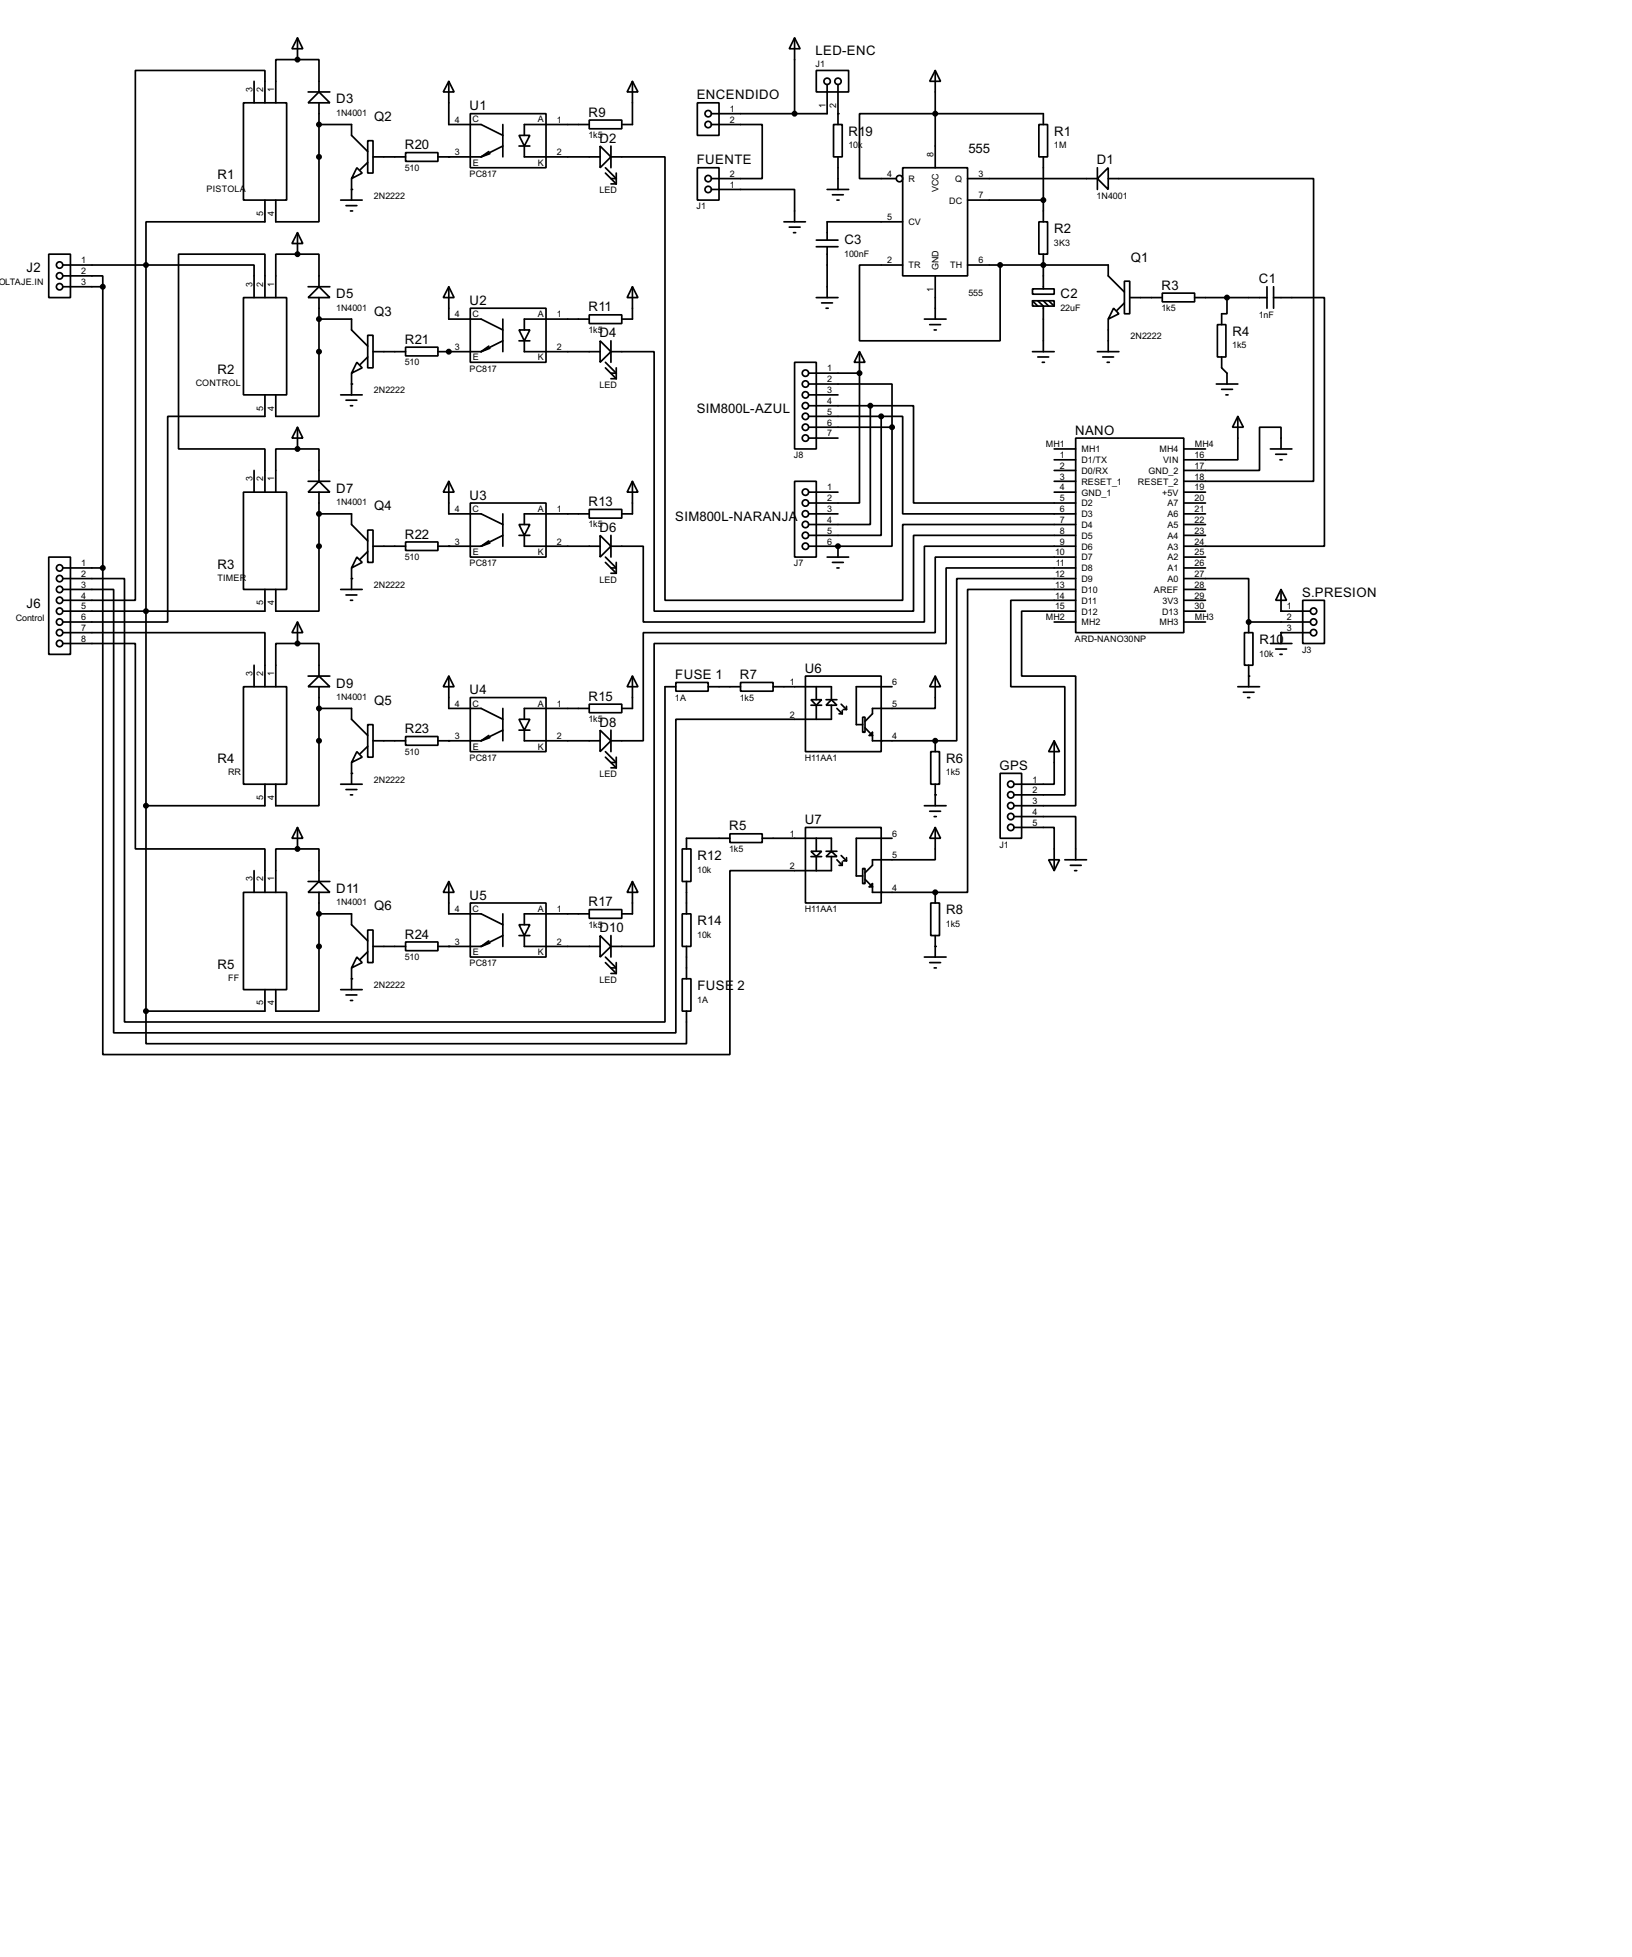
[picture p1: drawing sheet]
<svg xmlns="http://www.w3.org/2000/svg" width="383mm" height="460mm" viewBox="0 0 383 460" stroke-linecap="round" stroke-linejoin="round" font-family="sans-serif">
<g fill="none" stroke="#000" stroke-width=".4">
<path d="M59.7 19.1v5.1M69.9 8.9l1.3 2.6h-2.6zM69.9 14h5.1v7.6M69.9 14h-5.1v10.2M69.9 8.9v5.1M105.5 19.1l1.2 2.5h-2.5zM105.5 19.1v10.2h7.6l5.1 2.5M148.6 19.1l1.3 2.5h-2.5zM148.6 19.1v10.2h-2.5M186.7 8.9l1.3 2.6h-2.5zM186.7 8.9v17.8M191.8 16.6h7.6v5h-7.6z"/>
<path d="M194.4 19.9v6.8h-27.2M196.9 19.9v9.4M219.8 16.6l1.2 2.5h-2.5zM219.8 16.6v22.8M57.2 24.2h10.2v22.8h-10.2zM62.3 24.2v-7.6h-30.5v124.4h-17M72.4 21.6h5.1M75 21.6l2.5 2.6h-5.1zM75 24.2v27.9h-10.2v-5.1M75 29.3h7.6v2.5l3.8 3.8M83.9 39.4l1.2 1.3-2.5 1.3zM86.4 33.1h1.3v7.6h-1.3z"/>
<path d="M86.4 38.2l-1.8 1.7M87.7 36.9h7.6M95.3 35.9h7.6v2h-7.6zM102.9 36.9h10.2M110.5 26.7h17.8v12.7h-17.8zM114.9 35.6l-1.8 1.3M115.1 36.1l-2 .8M118.2 29.3v7.6M118.2 34.3l-5.1 2.6M122 31.8h2.5l-1.3 2.5zM122 34.3h2.5M123.2 34.3v2.6h17.8"/>
<path d="M138.5 28.2h7.6v2.1h-7.6zM138.5 29.3h-15.3v2.5M141 34.3l2.6 2.6-2.6 2.5zM142.3 39.4l2.5 2.6h-1.2M143.6 36.9h12.7v104.1h55.8v-17.8h40.7M143.6 34.3v5.1M163.9 39.4h5.1v7.6h-5.1zM163.9 24.2h5.1v7.6h-5.1zM167.2 29.3h11.9v12.7h-11.9M195.9 29.3h2v7.6h-2zM196.9 36.9v7.6M212.1 39.4h15.3v25.4h-15.3z"/>
<path d="M244.1 29.3h2.1v7.6h-2.1zM245.2 29.3v-2.6h-43.2v15.3h8.6M245.2 36.9v15.2M257.9 39.4v5.1M11.5 59.7h5.1v10.2h-5.1zM62.3 47v5.1h-28v10.2M69.9 54.7l1.3 2.5h-2.6zM69.9 59.7h5.1v7.7M69.9 59.7h-5.1v10.2M69.9 54.7v5M80.1 47h5M81.3 48.3h2.6"/>
<path d="M82.4 49.6h.5M82.6 42v5M142.3 40.7l2.5 2.5M143.6 43.2h1.2M144.8 40.7v2.5M167.2 44.5h19.5v7.6M184.2 52.1h5.1M185.5 53.4h2.5M186.5 54.7h.5M191.8 56.4h5.1M191.8 58h5.1M194.4 58v11.9"/>
<path d="M194.4 44.5h5M195.6 45.8h2.6M196.7 47h.5M212.1 52.1h-17.7v4.3M227.4 47h17.8M227.4 42h30.5M244.1 52.1h2.1v7.6h-2.1zM245.2 59.7v8.2M257.9 42l2.5-2.6v5.1zM260.4 42h48.3v71.1h-30.5M14.8 64.8h9.4v2.6M14.8 62.3h19.5"/>
<path d="M14.8 67.4h9.4M24.2 67.4v66M34.3 62.3h25.4v7.6M34.3 62.3v175.2M57.2 69.9h10.2v22.9h-10.2zM62.3 69.9v-10.2h-20.3v45.8h20.3v10.1M72.4 67.4h5.1M75 67.4l2.5 2.5h-5.1zM75 69.9v27.9h-10.2v-5M75 75h7.6v2.5l3.8 3.8M86.4 78.8h1.3v7.6h-1.3zM105.5 67.4l1.2 2.5h-2.5z"/>
<path d="M105.5 67.4v7.6h7.6l5.1 2.5M110.5 72.4h17.8v12.7h-17.8zM118.2 75v7.6M122 77.5h2.5l-1.3 2.6zM138.5 74h7.6v2h-7.6zM138.5 75h-15.3v2.5M148.6 67.4l1.3 2.5h-2.5zM148.6 67.4v7.6h-2.5M191.8 69.9h5.1M193.1 71.2h2.5M194.1 72.4h.5M212.1 62.3h-10.1v17.8h33v-17.8"/>
<path d="M217.2 75h5.1M218.5 76.3h2.5M219.5 77.5h.5M219.8 64.8v10.2M227.4 62.3h33v2.5l3.8 3.8M242.6 67.9h5.1v1.2h-5.1zM242.6 70.7h5.1v1.2h-5.1zM242.6 70.7l1.3 1.2M243.9 70.7l1.3 1.2v10.7M245.2 70.7l1.2 1.2M246.4 70.7l1.3 1.2M260.4 75v7.6"/>
<path d="M261.7 72.4l1.2 1.3-2.5 1.3zM264.2 66.1h1.3v7.6h-1.3zM264.2 71.2l-1.8 1.8M265.5 69.9h7.6M273.1 68.9h7.6v2h-7.6zM280.7 69.9h17M286.1 76.3h2v7.6h-2zM288.3 69.9v3.8h-1.2v2.6M297.7 67.4v5M299.3 69.9h11.9v58.4h-33M299.3 67.4v5M62.3 92.8v5h-22.9v48.3h-24.6"/>
<path d="M80.1 92.8h5M81.3 94h2.6M82.4 95.3h.5M82.6 87.7v5.1M83.9 85.1l1.2 1.3-2.5 1.3zM86.4 83.9l-1.8 1.8M87.7 82.6h7.6M95.3 81.6h7.6v2h-7.6zM102.9 82.6h10.2M114.9 81.3l-1.8 1.3M115.1 81.8l-2 .8M118.2 80.1l-5.1 2.5"/>
<path d="M122 80.1h2.5M123.2 80.1v2.5h17.8M141 80.1l2.6 2.5-2.6 2.5zM142.3 85.1l2.5 2.6h-1.2M142.3 86.4l2.5 2.6M143.6 82.6h10.1v61h61v-17.8h38.1M143.6 80.1v5M143.6 89h1.2M144.8 86.4v2.6M186.7 85.1h5.1v20.4h-5.1zM190 90.2h19.6v10.2M190 97.8h17.1"/>
<path d="M190 95.3h14.5M190 87.7h12M190 92.8h6.9M202 82.6l1.3 2.5h-2.6zM202 87.7v30.5h-12M202 82.6v5.1M204.5 95.3v27.9h-14.5M204.5 95.3h10.2v22.9h38.1M207.1 97.8v28h-17.1M207.1 97.8h5v22.9h40.7M242.6 82.6h5.1M243.9 83.9h2.5"/>
<path d="M244.9 85.1h.5M257.9 82.6h5M259.1 83.9h2.6M260.2 85.1h.5M285.8 90.2h5.1M287.1 83.9v2.5l1.2 1.3v2.5M287.1 91.5h2.5M288.1 92.8h.5M290.9 97.8l1.3 2.6h-2.6zM290.9 97.8v10.2h-12.7M57.2 115.6h10.2v22.9h-10.2zM59.7 110.5v5.1"/>
<path d="M69.9 100.4l1.3 2.5h-2.6zM69.9 105.5h5.1v7.6M69.9 105.5h-5.1v10.1M69.9 100.4v5.1M72.4 113.1h5.1M75 113.1l2.5 2.5h-5.1zM75 115.6v28h-10.2v-5.1M105.5 113.1l1.2 2.5h-2.5zM105.5 113.1v7.6h7.6l5.1 2.5M110.5 118.2h17.8v12.7h-17.8zM138.5 119.7h7.6v2h-7.6zM148.6 113.1l1.3 2.5h-2.5z"/>
<path d="M148.6 113.1v7.6h-2.5M186.7 113.1h5.1v17.8h-5.1zM190 100.4h19.6M190 115.6h6.9M190 102.9h6.9M209.6 100.4v27.9h-12.7M247.7 108h5.1M247.7 110.5h5.1M247.7 113.1h5.1M247.7 115.6h5.1M247.7 105.5h5.1M252.8 102.9h25.4v45.7h-25.4z"/>
<path d="M278.2 115.6h5.1M278.2 118.2h5.1M278.2 105.5h5.1M298.5 105.5h5.1M299.8 106.7h2.5M300.8 108h.5M301 105.5v-5.1h-5v10.1h-17.8M11.5 130.9h5.1v22.8h-5.1zM14.8 138.5h11.9v104.1h132.1v-73.6h36.6v-3.3M14.8 135.9h14.5v104.2h127v-78.8h2.5M14.8 133.4h9.4M24.2 133.4v114.3h147.3v-43.2h23.9v-3.3"/>
<path d="M62.3 138.5v5.1h-47.5M75 120.7h7.6v2.5l3.8 3.9M80.1 138.5h5M81.3 139.8h2.6M82.6 133.4v5.1M83.9 130.9l1.2 1.2-2.5 1.3zM86.4 124.5h1.3v7.6h-1.3zM86.4 129.6l-1.8 1.8M87.7 128.3h7.6M95.3 127.3h7.6v2h-7.6zM102.9 128.3h10.2M114.9 127.1l-1.8 1.2"/>
<path d="M115.1 127.6l-2 .7M118.2 120.7v7.6M118.2 125.8l-5.1 2.5M122 123.2h2.5l-1.3 2.6zM122 125.8h2.5M123.2 125.8v2.5h17.8M138.5 120.7h-15.3v2.5M141 125.8l2.6 2.5-2.6 2.6zM142.3 130.9l2.5 2.5h-1.2M142.3 132.1l2.5 2.6M143.6 128.3h7.6v17.8h66v-17.8h35.6M143.6 125.8v5.1"/>
<path d="M143.6 134.7h1.2M144.8 132.1v2.6M190 120.7h6.9M190 128.3h6.9M194.4 130.9h5M195.6 132.1h2.6M196.7 133.4h.5M196.9 128.3v2.6M252.8 130.9h-33v17.7h-68.6v25.4h-7.6M252.8 133.4h-30.5v17.8h-68.6v71.1h-10.1M252.8 138.5h-25.4v71.1h-7.6M252.8 135.9h-28v38.1h-5"/>
<path d="M278.2 135.9h15.2v10.2M278.2 120.7h5.1M278.2 133.4h5.1M278.2 123.2h5.1M278.2 125.8h5.1M278.2 130.9h5.1M278.2 138.5h5.1M301 138.5l1.3 2.5h-2.5zM301 138.5v5.1h6.9M14.8 148.6h47.5v12.7M14.8 151.2h17v48.2h30.5v10.2M59.7 156.3v5"/>
<path d="M69.9 146.1l1.3 2.5h-2.6zM69.9 151.2h5.1v7.6M69.9 151.2h-5.1v10.1M69.9 146.1v5.1M72.4 158.8h5.1M82.4 141h.5M105.5 158.8l1.2 2.5h-2.5zM105.5 158.8v7.6h7.6l5.1 2.6M148.6 158.8l1.3 2.5h-2.5zM148.6 158.8v7.6h-2.5M189.3 158.8h17.8v17.8h-17.8zM219.8 158.8l1.2 2.5h-2.5z"/>
<path d="M219.8 158.8v7.6h-14.8v1.3l-1.7 1.8M247.7 146.1h5.1M252.8 141h-15.3v20.3h12.7v25.4h-11.9M252.8 143.6h-12.7v15.2h12.7v30.5h-14.5M278.2 143.6h5.1M278.2 146.1h5.1M278.2 141h5.1M292.4 148.6h2v7.7h-2zM293.4 146.1h14.5M293.4 146.1v2.5M293.4 156.3v5M298.5 151.2h5.1"/>
<path d="M299.8 152.5h2.5M300.8 153.7h.5M306.1 141h5.1v10.2h-5.1zM307.9 148.6h-6.9v2.6M57.2 161.3h10.2v22.9h-10.2zM72.4 161.3l2.6-2.5 2.5 2.5zM75 161.3v28h-10.2v-5.1M75 166.4h7.6v2.6l3.8 3.8M82.6 179.1v5.1M83.9 176.6l1.2 1.3-2.5 1.2zM86.4 170.2h1.3v7.7h-1.3zM86.4 175.3l-1.8 1.8"/>
<path d="M87.7 174h7.6M95.3 173h7.6v2.1h-7.6zM102.9 174h10.2M110.5 163.9h17.8v12.7h-17.8zM114.9 172.8l-1.8 1.2M115.1 173.3l-2 .7M118.2 166.4v7.6M118.2 171.5l-5.1 2.5M122 169h2.5l-1.3 2.5zM122 171.5h2.5M123.2 171.5v2.5h17.8M138.5 165.4h7.6v2h-7.6z"/>
<path d="M138.5 166.4h-15.3v2.6M141 171.5l2.6 2.5-2.6 2.6zM142.3 176.6l2.5 2.5h-1.2M142.3 177.9l2.5 2.5M143.6 171.5v5.1M144.8 177.9v2.5M158.8 160.3h7.6v2.1h-7.6zM166.4 161.3h7.6M174 160.3h7.7v2.1h-7.7zM181.7 161.3h13.7v3.1M190.6 164.4h2.5l-1.3 1.3zM190.6 165.7h2.5"/>
<path d="M191.8 161.3v3.1M191.8 165.7v3.3M194.1 164.4h2.6M195.4 164.4l1.3 1.3h-2.6zM196.7 166.4l1.2 1.3M197.2 167.7h.7M197.7 165.4l1.2 1.3M197.9 166.9v.8M198.2 166.7h.7M198.9 165.9v.8M202.7 168.5h.6v3.5h-.6zM203.3 171l1.7 1.8h-.7l.7-.8v2h14.8"/>
<path d="M209.6 161.3h-8.4v8.9h1.5M218.7 176.6h2.1v7.6h-2.1zM219.8 174v2.6M247.7 174l1.3 2.6h-2.6zM247.7 174v10.2h-9.4M290.9 161.3h5.1M292.2 162.6h2.5M293.2 163.9h.5M62.3 184.2v5.1h-28M69.9 194.4l1.3 2.5h-2.6zM69.9 199.4h5.1v7.7M69.9 199.4h-5.1v10.2"/>
<path d="M69.9 194.4v5M80.1 184.2h5M81.3 185.5h2.6M82.4 186.7h.5M143.6 180.4h1.2M160.3 199.4h2.1v7.7h-2.1zM171.5 195.9h7.6v2h-7.6zM171.5 196.9h-10.2v2.5M179.1 196.9h16.3v3.1M189.3 194.4h17.8v17.7h-17.8zM190.6 200h2.5l-1.3 1.2zM191.8 196.9v3.1"/>
<path d="M194.1 200h2.6M209.6 196.9h-8.4v8.9h1.5M217.2 189.3h5.1M218.5 190.6h2.5M219.5 191.8h.5M219.8 194.4l1.2 2.5h-2.5zM219.8 194.4v7.6h-14.8v1.3l-1.7 1.7M219.8 184.2v5.1M235 181.7h5.1v15.2h-5.1zM238.3 194.4h9.4v10.1M238.3 191.8h14.5v10.2M57.2 209.6h10.2v22.9h-10.2z"/>
<path d="M59.7 204.5v5.1M72.4 207.1h5.1M75 207.1l2.5 2.5h-5.1zM75 209.6v27.9h-10.2v-5M75 214.7h7.6v2.5l3.8 3.8M86.4 218.5h1.3v7.6h-1.3zM105.5 207.1l1.2 2.5h-2.5zM105.5 207.1v7.6h7.6l5.1 2.5M110.5 212.1h17.8v12.7h-17.8zM118.2 214.7v7.6M118.2 219.8l-5.1 2.5M122 217.2h2.5l-1.3 2.6z"/>
<path d="M122 219.8h2.5M123.2 219.8v2.5h17.8M138.5 213.7h7.6v2h-7.6zM138.5 214.7h-15.3v2.5M141 219.8l2.6 2.5-2.6 2.5zM143.6 219.8v5M148.6 207.1l1.3 2.5h-2.5zM148.6 207.1v7.6h-2.5M160.3 214.7h2.1v7.6h-2.1zM161.3 207.1v7.6M190.6 201.2h2.5M191.8 201.2v3.3"/>
<path d="M194.1 201.2l1.3-1.2 1.3 1.2zM196.7 202l1.2 1.3M197.2 203.3h.7M197.7 201l1.2 1.2M197.9 202.5v.8M198.2 202.2h.7M198.9 201.5v.7M202.7 204h.6v3.6h-.6zM203.3 206.6l1.7 1.7h-.7l.7-.7v2h14.8M218.7 212.1h2.1v7.7h-2.1zM219.8 209.6v2.5M219.8 219.8v5"/>
<path d="M246.4 202h2.6l-1.3 2.5zM250.2 202h5.1M251.5 203.3h2.6M252.5 204.5h.5M34.3 237.5v7.7h127v-7.7M62.3 232.5v5h-28M80.1 232.5h5M81.3 233.7h2.6M82.4 235h.5M82.6 227.4v5.1M83.9 224.8l1.2 1.3-2.5 1.3zM86.4 223.6l-1.8 1.8"/>
<path d="M87.7 222.3h7.6M95.3 221.3h7.6v2h-7.6zM102.9 222.3h10.2M114.9 221l-1.8 1.3M115.1 221.5l-2 .8M142.3 224.8l2.5 2.6h-1.2M142.3 226.1l2.5 2.6M143.6 228.7h1.2M144.8 226.1v2.6M160.3 229.9h2.1v7.6h-2.1zM161.3 222.3v7.6M217.2 224.8h5.1"/>
<path d="M218.5 226.1h2.5M219.5 227.4h.5"/>
<circle cx="194.3" cy="19.1" r=".75"/>
<circle cx="196.9" cy="19.1" r=".75"/>
<circle cx="166.4" cy="29.3" r=".75"/>
<circle cx="166.4" cy="26.7" r=".75"/>
<circle cx="166.4" cy="44.5" r=".75"/>
<circle cx="166.4" cy="42" r=".75"/>
<circle cx="211.3" cy="42" r=".75"/>
<circle cx="14" cy="64.8" r=".75"/>
<circle cx="14" cy="62.3" r=".75"/>
<circle cx="14" cy="67.4" r=".75"/>
<circle cx="189.2" cy="95.3" r=".75"/>
<circle cx="189.2" cy="97.8" r=".75"/>
<circle cx="189.2" cy="90.2" r=".75"/>
<circle cx="189.2" cy="87.7" r=".75"/>
<circle cx="189.2" cy="92.8" r=".75"/>
<circle cx="189.2" cy="100.4" r=".75"/>
<circle cx="189.2" cy="118.2" r=".75"/>
<circle cx="189.2" cy="115.6" r=".75"/>
<circle cx="189.2" cy="102.9" r=".75"/>
<circle cx="14" cy="138.5" r=".75"/>
<circle cx="14" cy="133.4" r=".75"/>
<circle cx="14" cy="135.9" r=".75"/>
<circle cx="189.2" cy="125.8" r=".75"/>
<circle cx="189.2" cy="123.2" r=".75"/>
<circle cx="189.2" cy="128.3" r=".75"/>
<circle cx="189.2" cy="120.7" r=".75"/>
<circle cx="14" cy="143.6" r=".75"/>
<circle cx="14" cy="141" r=".75"/>
<circle cx="14" cy="146.1" r=".75"/>
<circle cx="14" cy="151.2" r=".75"/>
<circle cx="14" cy="148.6" r=".75"/>
<circle cx="308.6" cy="146.1" r=".75"/>
<circle cx="308.6" cy="148.6" r=".75"/>
<circle cx="308.6" cy="143.6" r=".75"/>
<circle cx="237.5" cy="191.8" r=".75"/>
<circle cx="237.5" cy="184.2" r=".75"/>
<circle cx="237.5" cy="186.7" r=".75"/>
<circle cx="237.5" cy="189.3" r=".75"/>
<circle cx="237.5" cy="194.4" r=".75"/>
</g>
<g fill="#000">
<circle cx="69.9" cy="14" r=".2"/>
<circle cx="105.5" cy="36.9" r=".2"/>
<circle cx="196.9" cy="26.7" r=".2"/>
<circle cx="69.9" cy="59.7" r=".2"/>
<circle cx="82.6" cy="44.5" r=".2"/>
<circle cx="245.2" cy="62.3" r=".2"/>
<circle cx="82.6" cy="90.2" r=".2"/>
<circle cx="105.5" cy="82.6" r=".2"/>
<circle cx="202" cy="87.7" r=".2"/>
<circle cx="69.9" cy="105.5" r=".2"/>
<circle cx="82.6" cy="135.9" r=".2"/>
<circle cx="105.5" cy="128.3" r=".2"/>
<circle cx="196.9" cy="128.3" r=".2"/>
<circle cx="69.9" cy="151.2" r=".2"/>
<circle cx="293.4" cy="146.1" r=".2"/>
<circle cx="293.4" cy="158.8" r=".2"/>
<circle cx="301" cy="143.6" r=".2"/>
<circle cx="301" cy="148.6" r=".2"/>
<circle cx="105.5" cy="174" r=".2"/>
<circle cx="219.8" cy="174" r=".2"/>
<circle cx="69.9" cy="199.4" r=".2"/>
<circle cx="82.6" cy="181.7" r=".2"/>
<circle cx="219.8" cy="186.7" r=".2"/>
<circle cx="219.8" cy="209.6" r=".2"/>
<circle cx="82.6" cy="229.9" r=".2"/>
<circle cx="105.5" cy="222.3" r=".2"/>
<circle cx="219.8" cy="222.3" r=".2"/>
</g>
<g fill="#000" stroke="#000" stroke-width=".4">
<circle cx="69.9" cy="14" r=".5"/>
<circle cx="74.9" cy="36.9" r=".5"/>
<circle cx="74.9" cy="29.3" r=".5"/>
<circle cx="186.7" cy="26.7" r=".5"/>
<circle cx="219.7" cy="26.7" r=".5"/>
<circle cx="69.9" cy="59.7" r=".5"/>
<circle cx="245.1" cy="47" r=".5"/>
<circle cx="24.1" cy="67.4" r=".5"/>
<circle cx="34.3" cy="62.3" r=".5"/>
<circle cx="74.9" cy="75" r=".5"/>
<circle cx="235" cy="62.3" r=".5"/>
<circle cx="245.1" cy="62.3" r=".5"/>
<circle cx="288.3" cy="69.9" r=".5"/>
<circle cx="74.9" cy="82.6" r=".5"/>
<circle cx="105.4" cy="82.6" r=".5"/>
<circle cx="201.9" cy="87.7" r=".5"/>
<circle cx="204.5" cy="95.3" r=".5"/>
<circle cx="207" cy="97.8" r=".5"/>
<circle cx="69.9" cy="105.5" r=".5"/>
<circle cx="209.6" cy="100.4" r=".5"/>
<circle cx="24.1" cy="133.4" r=".5"/>
<circle cx="74.9" cy="128.3" r=".5"/>
<circle cx="74.9" cy="120.7" r=".5"/>
<circle cx="196.9" cy="128.3" r=".5"/>
<circle cx="34.3" cy="143.6" r=".5"/>
<circle cx="69.9" cy="151.2" r=".5"/>
<circle cx="293.4" cy="146.1" r=".5"/>
<circle cx="74.9" cy="174" r=".5"/>
<circle cx="74.9" cy="166.4" r=".5"/>
<circle cx="219.7" cy="174" r=".5"/>
<circle cx="34.3" cy="189.3" r=".5"/>
<circle cx="69.9" cy="199.4" r=".5"/>
<circle cx="74.9" cy="214.7" r=".5"/>
<circle cx="219.7" cy="209.6" r=".5"/>
<circle cx="34.3" cy="237.5" r=".5"/>
<circle cx="74.9" cy="222.3" r=".5"/>
</g>
<g font-size="3.5">
<text x="191.7" y="12.9">LED-ENC</text>
<text x="163.7" y="23.3">ENCENDIDO</text>
<text x="79" y="24.3">D3</text>
<text x="87.9" y="28.4">Q2</text>
<text x="110.4" y="25.9">U1</text>
<text x="138.3" y="27.4">R9</text>
<text x="95.2" y="35.1">R20</text>
<text x="140.9" y="33.5">D2</text>
<text x="199.4" y="31.9">R19</text>
<text x="247.7" y="31.9">R1</text>
<text x="163.7" y="38.6">FUENTE</text>
<text x="227.6" y="36">555</text>
<text x="257.7" y="38.6">D1</text>
<text x="51.1" y="42.1">R1</text>
<text x="198.4" y="57.3">C3</text>
<text x="247.7" y="54.8">R2</text>
<text x="6.3" y="64">J2</text>
<text x="265.7" y="61.4">Q1</text>
<text x="79" y="70">D5</text>
<text x="110.4" y="71.6">U2</text>
<text x="249.2" y="70">C2</text>
<text x="273" y="68.1">R3</text>
<text x="295.8" y="66.5">C1</text>
<text x="87.9" y="74.1">Q3</text>
<text x="138.3" y="73.2">R11</text>
<text x="95.2" y="80.8">R21</text>
<text x="140.9" y="79.2">D4</text>
<text x="289.6" y="79">R4</text>
<text x="51.1" y="87.8">R2</text>
<text x="163.7" y="97">SIM800L-AZUL</text>
<text x="252.6" y="102.1">NANO</text>
<text x="79" y="115.7">D7</text>
<text x="87.9" y="119.9">Q4</text>
<text x="110.4" y="117.4">U3</text>
<text x="138.3" y="118.9">R13</text>
<text x="140.9" y="124.9">D6</text>
<text x="158.7" y="122.4">SIM800L-NARANJA</text>
<text x="95.2" y="126.5">R22</text>
<text x="51.1" y="133.6">R3</text>
<text x="6.3" y="142.8">J6</text>
<text x="306" y="140.2">S.PRESION</text>
<text x="296" y="151.3">R10</text>
<text x="79" y="161.5">D9</text>
<text x="158.7" y="159.5">FUSE 1</text>
<text x="173.9" y="159.5">R7</text>
<text x="189.1" y="158">U6</text>
<text x="87.9" y="165.6">Q5</text>
<text x="110.4" y="163">U4</text>
<text x="138.3" y="164.6">R15</text>
<text x="95.2" y="172.2">R23</text>
<text x="140.9" y="170.7">D8</text>
<text x="51.1" y="179.2">R4</text>
<text x="222.3" y="179.2">R6</text>
<text x="234.9" y="180.9">GPS</text>
<text x="171.4" y="195.1">R5</text>
<text x="189.1" y="193.6">U7</text>
<text x="163.9" y="202.1">R12</text>
<text x="79" y="209.8">D11</text>
<text x="87.9" y="213.9">Q6</text>
<text x="110.4" y="211.3">U5</text>
<text x="138.3" y="212.9">R17</text>
<text x="222.3" y="214.8">R8</text>
<text x="95.2" y="220.5">R24</text>
<text x="140.9" y="219">D10</text>
<text x="163.9" y="217.4">R14</text>
<text x="51.1" y="227.5">R5</text>
<text x="163.9" y="232.6">FUSE</text>
<text x="173.3" y="232.6">2</text>
</g>
<g font-size="2.4">
<text x="191.6" y="15.8">J1</text>
<text x="59.3" y="21.6" transform="rotate(-90 59.3 21.6)">3</text>
<text x="61.9" y="21.6" transform="rotate(-90 61.9 21.6)">2</text>
<text x="64.4" y="21.6" transform="rotate(-90 64.4 21.6)">1</text>
<text x="79" y="27.3">1N4001</text>
<text x="106.9" y="28.9">4</text>
<text x="111" y="28.8">C</text>
<text x="126.4" y="28.8">A</text>
<text x="130.9" y="28.9">1</text>
<text x="171.5" y="26.3">1</text>
<text x="171.5" y="28.9">2</text>
<text x="194" y="25.3" transform="rotate(-90 194 25.3)">1</text>
<text x="196.5" y="25.3" transform="rotate(-90 196.5 25.3)">2</text>
<text x="138.3" y="32.5">1k5</text>
<text x="199.4" y="34.8">10k</text>
<text x="247.7" y="34.8">1M</text>
<text x="95.1" y="40.1">510</text>
<text x="106.9" y="36.5">3</text>
<text x="110.3" y="41.6">PC817</text>
<text x="111.1" y="38.9">E</text>
<text x="126.4" y="38.9">K</text>
<text x="130.9" y="36.5">2</text>
<text x="171.5" y="41.6">2</text>
<text x="208.5" y="41.6">4</text>
<text x="219.4" y="36.9" transform="rotate(-90 219.4 36.9)">8</text>
<text x="229.9" y="41.6">3</text>
<text x="48.5" y="45">PISTOLA</text>
<text x="87.9" y="46.7">2N2222</text>
<text x="140.8" y="45.4">LED</text>
<text x="171.5" y="44.1">1</text>
<text x="213.4" y="42.8">R</text>
<text x="220.6" y="45.2" transform="rotate(-90 220.6 45.2)">VCC</text>
<text x="223" y="47.8">DC</text>
<text x="224.4" y="42.8">Q</text>
<text x="229.9" y="46.6">7</text>
<text x="257.7" y="46.7">1N4001</text>
<text x="61.9" y="50.7" transform="rotate(-90 61.9 50.7)">5</text>
<text x="64.4" y="50.7" transform="rotate(-90 64.4 50.7)">4</text>
<text x="163.7" y="49.2">J1</text>
<text x="208.5" y="51.7">5</text>
<text x="213.4" y="52.9">CV</text>
<text x="247.7" y="57.7">3K3</text>
<text x="19.1" y="61.9">1</text>
<text x="19.1" y="64.4">2</text>
<text x="198.4" y="60.2">100nF</text>
<text x="208.5" y="61.9">2</text>
<text x="213.4" y="63">TR</text>
<text x="220.6" y="63.5" transform="rotate(-90 220.6 63.5)">GND</text>
<text x="223.2" y="63">TH</text>
<text x="229.9" y="61.9">6</text>
<text x="-.5" y="67">OLTAJE.IN</text>
<text x="19.1" y="67">3</text>
<text x="59.3" y="67.4" transform="rotate(-90 59.3 67.4)">3</text>
<text x="61.9" y="67.3" transform="rotate(-90 61.9 67.3)">2</text>
<text x="64.4" y="67.4" transform="rotate(-90 64.4 67.4)">1</text>
<text x="219.4" y="68.5" transform="rotate(-90 219.4 68.5)">1</text>
<text x="227.6" y="69.6">555</text>
<text x="79" y="72.9">1N4001</text>
<text x="106.9" y="74.6">4</text>
<text x="111" y="74.5">C</text>
<text x="126.4" y="74.5">A</text>
<text x="130.9" y="74.6">1</text>
<text x="249.2" y="72.9">22uF</text>
<text x="272.9" y="73.1">1k5</text>
<text x="295.8" y="74.6">1nF</text>
<text x="106.9" y="82.2">3</text>
<text x="130.9" y="82.2">2</text>
<text x="138.3" y="78.2">1k5</text>
<text x="265.7" y="79.7">2N2222</text>
<text x="289.6" y="81.8">1k5</text>
<text x="95.1" y="85.8">510</text>
<text x="110.3" y="87.3">PC817</text>
<text x="111.1" y="84.7">E</text>
<text x="126.4" y="84.7">K</text>
<text x="194.4" y="87.3">1</text>
<text x="194.4" y="89.8">2</text>
<text x="46" y="90.8">CONTROL</text>
<text x="87.9" y="92.4">2N2222</text>
<text x="140.8" y="91.1">LED</text>
<text x="194.4" y="92.4">3</text>
<text x="194.4" y="94.9">4</text>
<text x="61.9" y="96.5" transform="rotate(-90 61.9 96.5)">5</text>
<text x="64.4" y="96.5" transform="rotate(-90 64.4 96.5)">4</text>
<text x="194.4" y="97.4">5</text>
<text x="194.4" y="100">6</text>
<text x="186.5" y="107.7">J8</text>
<text x="194.4" y="102.5">7</text>
<text x="245.7" y="105.1">MH1</text>
<text x="249.1" y="107.6">1</text>
<text x="254.1" y="106.3">MH1</text>
<text x="272.4" y="106.3">MH4</text>
<text x="280.7" y="107.6">16</text>
<text x="280.7" y="105.1">MH4</text>
<text x="59.3" y="113.1" transform="rotate(-90 59.3 113.1)">3</text>
<text x="61.8" y="113" transform="rotate(-90 61.8 113)">2</text>
<text x="64.4" y="113.1" transform="rotate(-90 64.4 113.1)">1</text>
<text x="249.1" y="110.1">2</text>
<text x="249.1" y="112.7">3</text>
<text x="254.1" y="108.8">D1/TX</text>
<text x="254.1" y="111.3">D0/RX</text>
<text x="254.1" y="113.9">RESET_1</text>
<text x="267.4" y="113.9">RESET_2</text>
<text x="269.8" y="111.3">GND_2</text>
<text x="273.3" y="108.8">VIN</text>
<text x="280.7" y="110.1">17</text>
<text x="280.7" y="112.7">18</text>
<text x="79" y="118.6">1N4001</text>
<text x="194.4" y="115.2">1</text>
<text x="194.4" y="117.8">2</text>
<text x="249.1" y="115.2">4</text>
<text x="249.1" y="117.8">5</text>
<text x="254.1" y="116.4">GND_1</text>
<text x="254.1" y="119">D2</text>
<text x="273.1" y="116.4">+5V</text>
<text x="274.3" y="119">A7</text>
<text x="280.7" y="115.2">19</text>
<text x="280.7" y="117.8">20</text>
<text x="106.9" y="120.3">4</text>
<text x="111" y="120.2">C</text>
<text x="126.4" y="120.2">A</text>
<text x="130.9" y="120.3">1</text>
<text x="138.3" y="123.9">1k5</text>
<text x="194.4" y="120.3">3</text>
<text x="194.4" y="122.8">4</text>
<text x="194.4" y="125.4">5</text>
<text x="249.1" y="120.3">6</text>
<text x="249.1" y="122.8">7</text>
<text x="249.1" y="125.4">8</text>
<text x="254.1" y="121.5">D3</text>
<text x="254.1" y="124">D4</text>
<text x="274.3" y="121.5">A6</text>
<text x="274.3" y="124">A5</text>
<text x="280.7" y="120.3">21</text>
<text x="280.7" y="122.8">22</text>
<text x="280.7" y="125.4">23</text>
<text x="95.1" y="131.5">510</text>
<text x="106.9" y="127.9">3</text>
<text x="111.1" y="130.4">E</text>
<text x="126.4" y="130.4">K</text>
<text x="130.9" y="127.9">2</text>
<text x="194.4" y="127.9">6</text>
<text x="247.9" y="130.5">10</text>
<text x="249.1" y="127.9">9</text>
<text x="254.1" y="126.6">D5</text>
<text x="254.1" y="129.1">D6</text>
<text x="254.1" y="131.7">D7</text>
<text x="274.3" y="126.6">A4</text>
<text x="274.3" y="129.1">A3</text>
<text x="274.3" y="131.7">A2</text>
<text x="280.7" y="127.9">24</text>
<text x="280.7" y="130.5">25</text>
<text x="19.1" y="133">1</text>
<text x="19.1" y="135.5">2</text>
<text x="51.1" y="136.5">TIMER</text>
<text x="110.3" y="133.1">PC817</text>
<text x="140.8" y="136.9">LED</text>
<text x="186.5" y="133.1">J7</text>
<text x="247.9" y="135.5">12</text>
<text x="248.1" y="133">11</text>
<text x="254.1" y="134.2">D8</text>
<text x="254.1" y="136.7">D9</text>
<text x="274.3" y="134.2">A1</text>
<text x="274.3" y="136.7">A0</text>
<text x="280.7" y="133">26</text>
<text x="280.7" y="135.5">27</text>
<text x="19.1" y="138.1">3</text>
<text x="19.1" y="140.6">4</text>
<text x="19.1" y="143.2">5</text>
<text x="61.9" y="142.2" transform="rotate(-90 61.9 142.2)">5</text>
<text x="64.4" y="142.2" transform="rotate(-90 64.4 142.2)">4</text>
<text x="87.9" y="138.1">2N2222</text>
<text x="247.9" y="138.1">13</text>
<text x="247.9" y="140.6">14</text>
<text x="247.9" y="143.2">15</text>
<text x="254.1" y="139.3">D10</text>
<text x="254.1" y="141.8">D11</text>
<text x="271.1" y="139.3">AREF</text>
<text x="273.2" y="141.8">3V3</text>
<text x="280.7" y="138.1">28</text>
<text x="280.7" y="140.6">29</text>
<text x="280.7" y="143.2">30</text>
<text x="302.4" y="143.2">1</text>
<text x="3.7" y="145.8">Control</text>
<text x="19.1" y="145.7">6</text>
<text x="19.1" y="148.2">7</text>
<text x="245.7" y="145.7">MH2</text>
<text x="254.1" y="144.4">D12</text>
<text x="254.1" y="146.9">MH2</text>
<text x="272.4" y="146.9">MH3</text>
<text x="273.1" y="144.4">D13</text>
<text x="280.7" y="145.7">MH3</text>
<text x="302.4" y="145.7">2</text>
<text x="302.4" y="148.2">3</text>
<text x="19.1" y="150.8">8</text>
<text x="252.6" y="150.8">ARD-NANO30NP</text>
<text x="295.9" y="154.3">10k</text>
<text x="305.9" y="153.4">J3</text>
<text x="59.3" y="158.8" transform="rotate(-90 59.3 158.8)">3</text>
<text x="61.9" y="158.8" transform="rotate(-90 61.9 158.8)">2</text>
<text x="64.4" y="158.8" transform="rotate(-90 64.4 158.8)">1</text>
<text x="185.6" y="160.9">1</text>
<text x="209.6" y="160.9">6</text>
<text x="79" y="164.4">1N4001</text>
<text x="106.9" y="166">4</text>
<text x="111" y="166">C</text>
<text x="126.4" y="166">A</text>
<text x="130.9" y="166">1</text>
<text x="158.6" y="164.6">1A</text>
<text x="173.8" y="164.6">1k5</text>
<text x="209.6" y="166">5</text>
<text x="106.9" y="173.6">3</text>
<text x="130.9" y="173.6">2</text>
<text x="138.3" y="169.6">1k5</text>
<text x="185.6" y="168.6">2</text>
<text x="209.6" y="173.6">4</text>
<text x="95.1" y="177.3">510</text>
<text x="110.3" y="178.8">PC817</text>
<text x="111.1" y="176.1">E</text>
<text x="126.4" y="176.1">K</text>
<text x="189.1" y="178.8">H11AA1</text>
<text x="53.6" y="182.2">RR</text>
<text x="87.9" y="183.9">2N2222</text>
<text x="140.8" y="182.6">LED</text>
<text x="222.3" y="182.2">1k5</text>
<text x="242.6" y="183.8">1</text>
<text x="61.9" y="187.8" transform="rotate(-90 61.9 187.8)">5</text>
<text x="64.4" y="187.9" transform="rotate(-90 64.4 187.9)">4</text>
<text x="242.6" y="186.3">2</text>
<text x="242.6" y="188.9">3</text>
<text x="242.6" y="191.4">4</text>
<text x="185.6" y="196.5">1</text>
<text x="209.6" y="196.5">6</text>
<text x="242.6" y="194">5</text>
<text x="171.3" y="200.1">1k5</text>
<text x="209.6" y="201.6">5</text>
<text x="234.8" y="199.1">J1</text>
<text x="59.3" y="207.1" transform="rotate(-90 59.3 207.1)">3</text>
<text x="61.8" y="207.1" transform="rotate(-90 61.8 207.1)">2</text>
<text x="64.4" y="207.1" transform="rotate(-90 64.4 207.1)">1</text>
<text x="163.8" y="205.1">10k</text>
<text x="185.6" y="204.1">2</text>
<text x="209.6" y="209.2">4</text>
<text x="79" y="212.7">1N4001</text>
<text x="106.9" y="214.3">4</text>
<text x="111" y="214.2">C</text>
<text x="126.4" y="214.2">A</text>
<text x="130.9" y="214.3">1</text>
<text x="189.1" y="214.3">H11AA1</text>
<text x="106.9" y="221.9">3</text>
<text x="130.9" y="221.9">2</text>
<text x="138.3" y="217.9">1k5</text>
<text x="163.8" y="220.3">10k</text>
<text x="222.3" y="217.8">1k5</text>
<text x="95.1" y="225.5">510</text>
<text x="110.3" y="227">PC817</text>
<text x="111.1" y="224.4">E</text>
<text x="126.4" y="224.4">K</text>
<text x="53.6" y="230.5">FF</text>
<text x="87.9" y="232.1">2N2222</text>
<text x="140.8" y="230.9">LED</text>
<text x="61.9" y="236.2" transform="rotate(-90 61.9 236.2)">5</text>
<text x="64.4" y="236.2" transform="rotate(-90 64.4 236.2)">4</text>
<text x="163.8" y="235.5">1A</text>
</g>
</svg>
